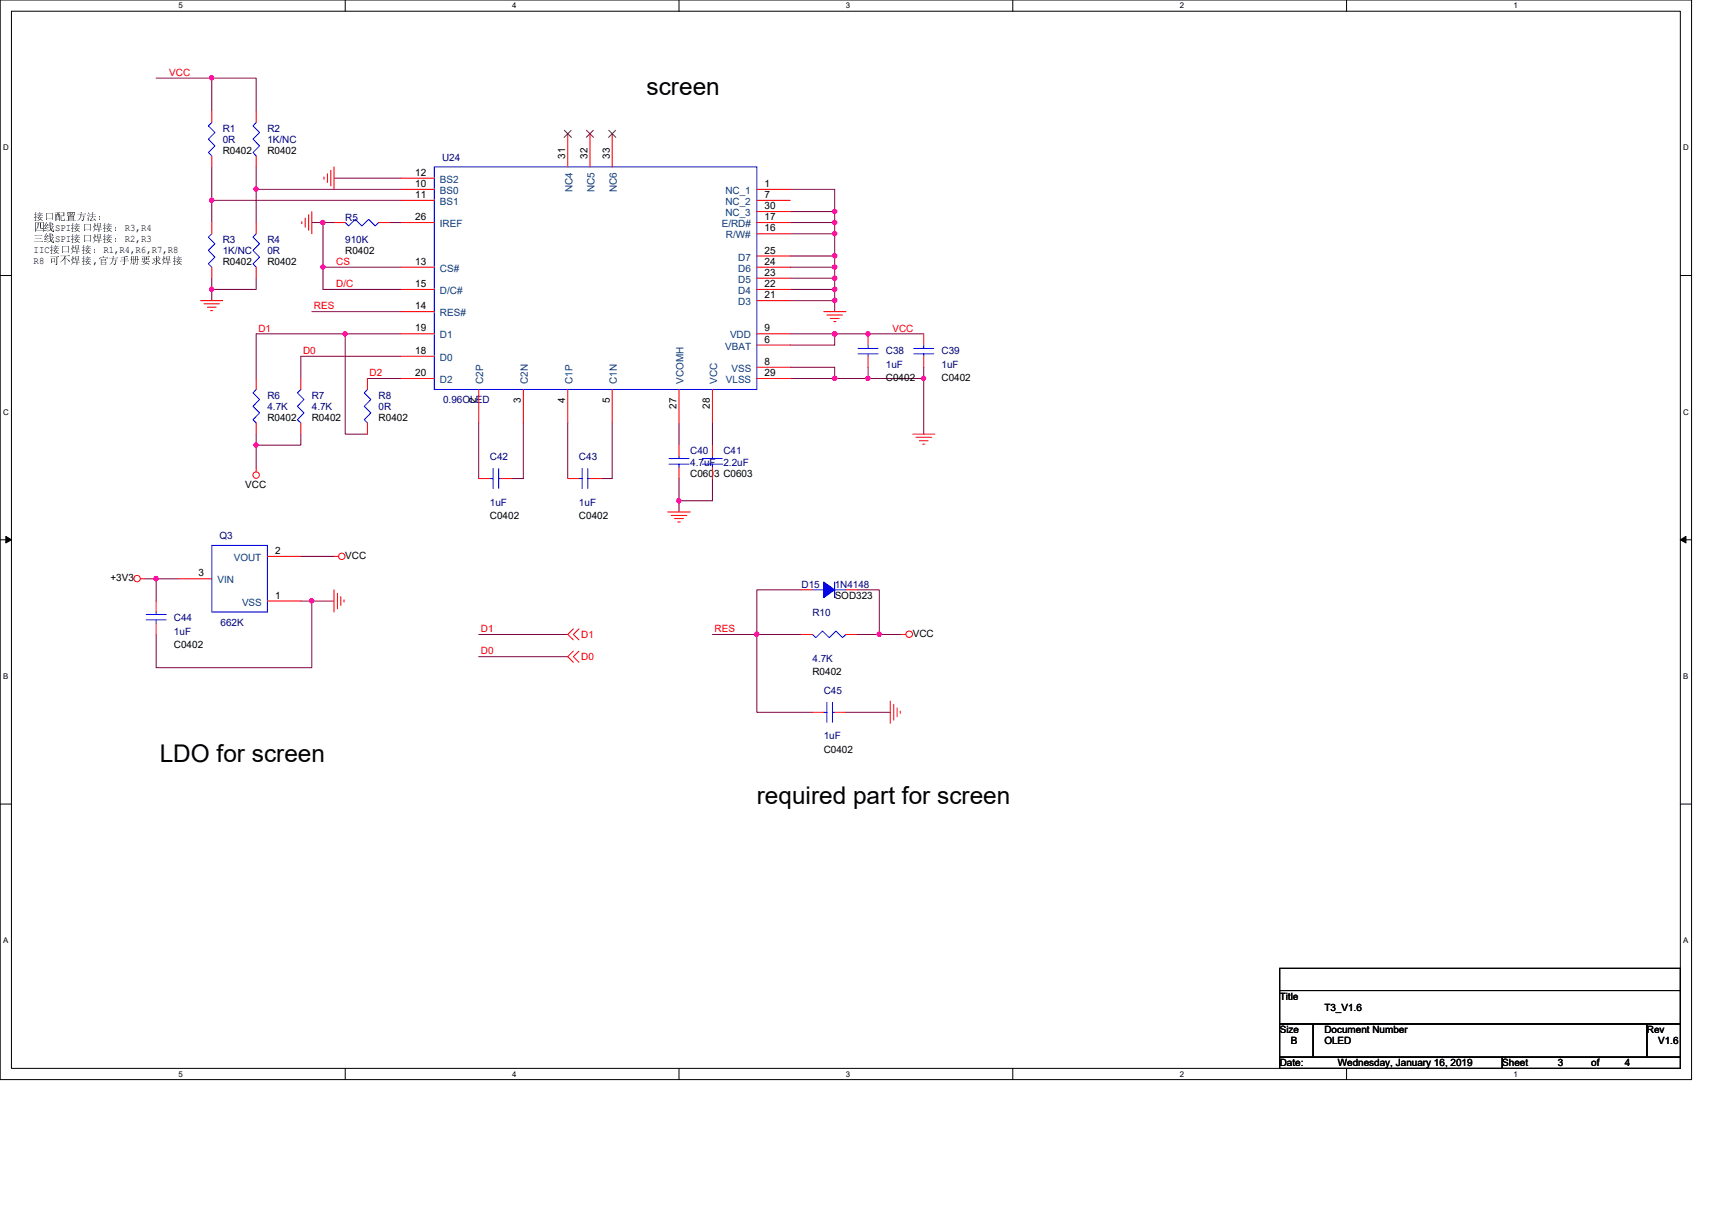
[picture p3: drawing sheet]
<svg xmlns="http://www.w3.org/2000/svg" width="297mm" height="210mm" viewBox="0 0 297 210" stroke-linecap="round" stroke-linejoin="round" font-family="sans-serif">
<path d="M0 0h293.5v187.3h-293.5zM2 1.9h289.5v183.4h-289.5z" fill="none" stroke="#000" stroke-width=".17"/>
<g fill="#fff">
<path d="M30.9 .2h.8v1.5h-.8z"/>
<path d="M30.9 185.5h.8v1.6h-.8z"/>
</g>
<path d="M59.9 0v1.9M59.9 185.3v2" fill="none" stroke="#000" stroke-width=".17"/>
<g fill="#fff">
<path d="M88.9 .2h.7v1.5h-.7z"/>
<path d="M88.9 185.5h.7v1.6h-.7z"/>
</g>
<path d="M117.8 0v1.9M117.8 185.3v2" fill="none" stroke="#000" stroke-width=".17"/>
<g fill="#fff">
<path d="M146.8 .2h.7v1.5h-.7z"/>
<path d="M146.8 185.5h.7v1.6h-.7z"/>
</g>
<path d="M175.7 0v1.9M175.7 185.3v2" fill="none" stroke="#000" stroke-width=".17"/>
<g fill="#fff">
<path d="M204.7 .2h.7v1.5h-.7z"/>
<path d="M204.7 185.5h.7v1.6h-.7z"/>
</g>
<path d="M233.6 0v1.9M233.6 185.3v2" fill="none" stroke="#000" stroke-width=".17"/>
<g fill="#fff">
<path d="M262.6 .2h.8v1.5h-.8z"/>
<path d="M262.6 185.5h.8v1.6h-.8z"/>
<path d="M.5 24.8h1v1.6h-1z"/>
<path d="M292.1 24.8h.9v1.6h-.9z"/>
<path d="M.5 70.7h1v1.5h-1z"/>
<path d="M292.1 70.7h.9v1.5h-.9z"/>
</g>
<path d="M0 47.8h2M291.5 47.8h2" fill="none" stroke="#000" stroke-width=".17"/>
<g fill="#fff">
<path d="M.5 116.5h.9v1.6h-.9z"/>
<path d="M292.1 116.5h.8v1.6h-.8z"/>
</g>
<path d="M0 93.6h2M1 93l1 .6-1 .6zM291.5 93.6l1-.6v1.2zM291.5 93.6h2" fill="none" stroke="#000" stroke-width=".17"/>
<path d="M1 93l1 .6-1 .6zM291.5 93.6l1-.6v1.2z" fill="#000"/>
<g fill="#fff">
<path d="M.5 162.4h.9v1.5h-.9z"/>
<path d="M292.1 162.4h.8v1.5h-.8z"/>
</g>
<path d="M0 139.5h2M291.5 139.5h2" fill="none" stroke="#000" stroke-width=".17"/>
<path d="M137.1 32.9h7.7v3.8M137.1 36.7h7.7M144.8 36.7v1.9" fill="none" stroke="#7f003f" stroke-width=".17"/>
<circle cx="144.8" cy="36.7" r=".37" fill="#f0f"/>
<circle cx="144.8" cy="36.7" r=".37" fill="none" stroke="#f0f" stroke-width=".17"/>
<path d="M137.1 38.6h7.7M137.1 40.6h7.7v3.8" fill="none" stroke="#7f003f" stroke-width=".17"/>
<circle cx="144.8" cy="40.5" r=".37" fill="#f0f"/>
<circle cx="144.8" cy="40.5" r=".37" fill="none" stroke="#f0f" stroke-width=".17"/>
<path d="M137.1 44.4h7.7v2" fill="none" stroke="#7f003f" stroke-width=".17"/>
<circle cx="144.8" cy="44.4" r=".37" fill="#f0f"/>
<circle cx="144.8" cy="44.4" r=".37" fill="none" stroke="#f0f" stroke-width=".17"/>
<path d="M137.1 46.4h7.7M137.1 48.3h7.7M144.8 52.2v1.9" fill="none" stroke="#7f003f" stroke-width=".17"/>
<circle cx="144.8" cy="48.3" r=".38" fill="#f0f"/>
<circle cx="144.8" cy="48.3" r=".38" fill="none" stroke="#f0f" stroke-width=".17"/>
<path d="M137.1 50.2h7.7" fill="none" stroke="#7f003f" stroke-width=".17"/>
<circle cx="144.8" cy="50.2" r=".37" fill="#f0f"/>
<circle cx="144.8" cy="50.2" r=".37" fill="none" stroke="#f0f" stroke-width=".17"/>
<path d="M137.1 52.2h7.7" fill="none" stroke="#7f003f" stroke-width=".17"/>
<circle cx="144.8" cy="52.1" r=".38" fill="#f0f"/>
<circle cx="144.8" cy="52.1" r=".38" fill="none" stroke="#f0f" stroke-width=".17"/>
<path d="M137.1 57.9h7.7M150.6 57.9h9.7" fill="none" stroke="#7f003f" stroke-width=".17"/>
<circle cx="150.6" cy="57.9" r=".38" fill="#f0f"/>
<circle cx="150.6" cy="57.9" r=".38" fill="none" stroke="#f0f" stroke-width=".17"/>
<path d="M144.8 57.9v2h-7.7" fill="none" stroke="#7f003f" stroke-width=".17"/>
<circle cx="144.8" cy="57.9" r=".38" fill="#f0f"/>
<circle cx="144.8" cy="57.9" r=".38" fill="none" stroke="#f0f" stroke-width=".17"/>
<path d="M137.1 65.7h7.7M160.3 65.7v9.6" fill="none" stroke="#7f003f" stroke-width=".17"/>
<circle cx="160.2" cy="65.6" r=".37" fill="#f0f"/>
<circle cx="160.2" cy="65.6" r=".37" fill="none" stroke="#f0f" stroke-width=".17"/>
<path d="M137.1 63.7h7.7v2M150.6 63.7v2h9.7" fill="none" stroke="#7f003f" stroke-width=".17"/>
<circle cx="150.6" cy="65.6" r=".37" fill="#f0f"/>
<circle cx="150.6" cy="65.6" r=".37" fill="none" stroke="#f0f" stroke-width=".17"/>
<path d="M117.8 73.4v3.8M123.6 73.4v3.8M117.8 83v3.9h5.8v-3.9" fill="none" stroke="#7f003f" stroke-width=".17"/>
<circle cx="117.8" cy="86.9" r=".38" fill="#f0f"/>
<circle cx="117.8" cy="86.9" r=".38" fill="none" stroke="#f0f" stroke-width=".17"/>
<path d="M144.8 38.6v2M83.1 73.4v9.6M90.8 73.4v9.6h-1.9M98.5 73.4v9.6M106.2 73.4v9.6h-1.9M117.8 86.9v1.9" fill="none" stroke="#7f003f" stroke-width=".17"/>
<circle cx="144.8" cy="38.6" r=".38" fill="#f0f"/>
<circle cx="144.8" cy="38.6" r=".38" fill="none" stroke="#f0f" stroke-width=".17"/>
<path d="M144.8 46.4v5.8" fill="none" stroke="#7f003f" stroke-width=".17"/>
<circle cx="144.8" cy="46.3" r=".37" fill="#f0f"/>
<circle cx="144.8" cy="46.3" r=".37" fill="none" stroke="#f0f" stroke-width=".17"/>
<path d="M144.8 65.7h5.8M160.3 63.7v2" fill="none" stroke="#7f003f" stroke-width=".17"/>
<circle cx="144.8" cy="65.6" r=".37" fill="#f0f"/>
<circle cx="144.8" cy="65.6" r=".37" fill="none" stroke="#f0f" stroke-width=".17"/>
<path d="M144.8 57.9h5.8" fill="none" stroke="#7f003f" stroke-width=".17"/>
<circle cx="144.8" cy="57.9" r=".38" fill="#f0f"/>
<circle cx="144.8" cy="57.9" r=".38" fill="none" stroke="#f0f" stroke-width=".17"/>
<path d="M36.7 34.8h32.9M44.4 32.9h25.2M54.1 38.6h1.9M58 30.9h11.6M67.6 38.6h2" fill="none" stroke="#7f003f" stroke-width=".17"/>
<circle cx="56" cy="38.6" r=".38" fill="#f0f"/>
<circle cx="56" cy="38.6" r=".38" fill="none" stroke="#f0f" stroke-width=".17"/>
<path d="M36.7 29v9.6M44.4 29v3.9" fill="none" stroke="#7f003f" stroke-width=".17"/>
<circle cx="36.7" cy="34.7" r=".37" fill="#f0f"/>
<circle cx="36.7" cy="34.7" r=".37" fill="none" stroke="#f0f" stroke-width=".17"/>
<path d="M44.4 32.9v5.7" fill="none" stroke="#7f003f" stroke-width=".17"/>
<circle cx="44.4" cy="32.8" r=".38" fill="#f0f"/>
<circle cx="44.4" cy="32.8" r=".38" fill="none" stroke="#f0f" stroke-width=".17"/>
<path d="M36.7 48.3v1.9" fill="none" stroke="#7f003f" stroke-width=".17"/>
<circle cx="36.7" cy="50.2" r=".37" fill="#f0f"/>
<circle cx="36.7" cy="50.2" r=".37" fill="none" stroke="#f0f" stroke-width=".17"/>
<path d="M36.7 19.3v-5.8h7.7v5.8M44.4 48.3v1.9h-7.7v2" fill="none" stroke="#7f003f" stroke-width=".17"/>
<circle cx="36.7" cy="13.5" r=".38" fill="#f0f"/>
<circle cx="36.7" cy="13.5" r=".38" fill="none" stroke="#f0f" stroke-width=".17"/>
<path d="M27.1 13.5h9.6M44.4 57.9v7.8M54.1 54.1h15.5M56 46.4h13.6M56 50.2h13.6M59.9 57.9h9.7M44.4 75.3v1.9h7.8v-1.9M69.6 61.8h-17.4v3.9" fill="none" stroke="#7f003f" stroke-width=".17"/>
<circle cx="44.4" cy="77.2" r=".38" fill="#f0f"/>
<circle cx="44.4" cy="77.2" r=".38" fill="none" stroke="#f0f" stroke-width=".17"/>
<path d="M59.9 57.9v17.4h3.9M44.4 77.2v3.9M63.8 65.7h5.8" fill="none" stroke="#7f003f" stroke-width=".17"/>
<circle cx="59.9" cy="57.9" r=".38" fill="#f0f"/>
<circle cx="59.9" cy="57.9" r=".38" fill="none" stroke="#f0f" stroke-width=".17"/>
<path d="M44.4 57.9h15.5M52.2 96.5h5.8M27.1 100.4h3.8M54.1 104.3h3.9" fill="none" stroke="#7f003f" stroke-width=".17"/>
<circle cx="27.1" cy="100.4" r=".38" fill="#f0f"/>
<circle cx="27.1" cy="100.4" r=".38" fill="none" stroke="#f0f" stroke-width=".17"/>
<path d="M25.1 100.4h2v3.9M54.1 104.3v11.5h-27v-5.7" fill="none" stroke="#7f003f" stroke-width=".17"/>
<circle cx="54.1" cy="104.2" r=".37" fill="#f0f"/>
<circle cx="54.1" cy="104.2" r=".37" fill="none" stroke="#f0f" stroke-width=".17"/>
<path d="M58 38.6h-2v11.6M52.2 104.3h1.9M83.1 110.1h15.4M83.1 113.9h15.4M131.3 110.1h7.8" fill="none" stroke="#7f003f" stroke-width=".17"/>
<circle cx="56" cy="46.3" r=".37" fill="#f0f"/>
<circle cx="56" cy="46.3" r=".37" fill="none" stroke="#f0f" stroke-width=".17"/>
<path d="M131.3 110.1v13.5h9.7M148.7 110.1h3.9" fill="none" stroke="#7f003f" stroke-width=".17"/>
<circle cx="131.3" cy="110" r=".38" fill="#f0f"/>
<circle cx="131.3" cy="110" r=".38" fill="none" stroke="#f0f" stroke-width=".17"/>
<path d="M123.6 110.1h7.7M148.7 102.3h3.9v7.8M146.8 123.6h7.7" fill="none" stroke="#7f003f" stroke-width=".17"/>
<circle cx="152.5" cy="110" r=".38" fill="#f0f"/>
<circle cx="152.5" cy="110" r=".38" fill="none" stroke="#f0f" stroke-width=".17"/>
<path d="M139.1 102.3h-7.8v7.8M152.6 110.1h3.8" fill="none" stroke="#7f003f" stroke-width=".17"/>
<g fill="none" stroke="#f00" stroke-width=".17">
<path d="M52.4 38.4v.4M53 37.8v1.6M53.5 37.3v2.7M54.1 36.7v3.9M56.2 30.7v.4M56.8 30.1v1.6M57.4 29.5v2.8M58 29v3.9M34.8 52.2h3.8M35.4 52.7h2.7M36 53.3h1.5M36.5 53.9h.4"/>
<path d="M142.9 54.1h3.9M143.5 54.7h2.7M144.1 55.2h1.5M144.6 55.8h.4M158.4 75.3h3.8M158.9 75.9h2.7M159.5 76.5h1.5M160.1 77h.4M44.4 81.1v.8M58 96.5h.8M115.9 88.8h3.9M116.5 89.4h2.7"/>
<path d="M117 90h1.6M117.6 90.6h.4M24.4 100.4h.7M58 102.3v3.9M58.5 102.9v2.7M59.1 103.5v1.5M59.7 104.1v.3M99.5 109.1l-1 1 1 .9M99.5 112.9l-1 1 1 1M100.5 109.1l-1 1 1 .9M100.5 112.9l-1 1 1 1M156.4 110.1h.8"/>
<path d="M154.5 121.6v3.9M155.1 122.2v2.7M155.7 122.8v1.5M156.2 123.4v.3"/>
<circle cx="44.4" cy="82.4" r=".56"/>
<circle cx="59.3" cy="96.5" r=".56"/>
<circle cx="23.8" cy="100.4" r=".56"/>
<circle cx="157.8" cy="110" r=".56"/>
</g>
<path d="M222 168h69.5v3.8h-69.5zM222 171.8h69.5v5.8h-69.5zM222 177.6h5.8v5.8h-5.8zM227.8 177.6h57.9v5.8h-57.9zM285.7 177.6h5.8v5.8h-5.8zM222 183.4h38.6v1.9h-38.6zM260.6 183.4h30.9v1.9h-30.9z" fill="none" stroke="#000" stroke-width=".17"/>
<path d="M141 102.3h1.9M144.8 101v2.7M144.8 102.3h2" fill="none" stroke="#00f" stroke-width=".17"/>
<path d="M142.9 101l1.9 1.3-1.9 1.4z" fill-rule="evenodd" fill="#00f"/>
<g fill="none" stroke="#00f" stroke-width=".17">
<path d="M36.7 21.3l-.6 .5 1.2 1.2-1.2 1.1 1.2 1.2-1.2 1.2 .6 .6M44.4 21.3l-.5 .5 1.1 1.2-1.1 1.1 1.1 1.2-1.1 1.2 .5 .6M59.9 38.6l.6 .6 1.1-1.1 1.2 1.1 1.2-1.1 1.1 1.1 .6-.6M75.3 29h56v38.6h-56zM36.7 40.6l-.6 .5 1.2 1.2-1.2 1.1 1.2 1.2-1.2 1.2 .6 .6M44.4 40.6l-.5 .5 1.1 1.2-1.1 1.1 1.1 1.2-1.1 1.2 .5 .6M150.6 59.9v.6M160.3 59.9v.6M44.4 67.6l-.5 .6 1.1 1.1-1.1 1.2 1.1 1.1-1.1 1.2 .5 .6M52.2 67.6l-.6 .6 1.1 1.1-1.1 1.2 1.1 1.1-1.1 1.2 .6 .6M63.8 67.6l-.6 .6 1.1 1.1-1.1 1.2 1.1 1.1-1.1 1.2 .6 .6M116.1 79.5h3.4"/>
<path d="M117.8 79.2v.3M121.9 79.5h3.4M123.6 79.2v.3M148.9 60.5h3.5M148.9 61.4h3.5M150.6 61.4v.4M158.5 60.5h3.5M158.5 61.4h3.5M160.3 61.4v.4M36.7 94.6h9.7v11.6h-9.7zM85 83h.6M85.6 81.3v3.5"/>
<path d="M86.5 83h.4M86.5 81.3v3.5M100.5 83h.5M101 81.3v3.5M102 81.3v3.5M102 83h.4M116.1 80.5h3.4M117.8 80.5v.6M121.9 80.5h3.4M123.6 80.5v.6M25.4 107.5h3.4M25.4 106.6h3.4"/>
<path d="M27.1 106.2v.4M27.1 107.5v.6M141 110.1l.6 .5 1.1-1.1 1.2 1.1 1.1-1.1 1.2 1.1 .6-.5M142.9 101l1.9 1.3-1.9 1.4zM142.9 123.6h.6M143.5 121.8v3.5M144.4 123.6h.4M144.4 121.8v3.5"/>
</g>
<g fill="none" stroke="#f00" stroke-width=".17">
<path d="M36.7 19.3v2M44.4 19.3v2M36.7 38.6v2M36.7 27.1v1.9M44.4 27.1v1.9M44.4 38.6v2M58 38.6h1.9M65.7 38.6h1.9M69.6 30.9h5.7M69.6 32.9h5.7M69.6 34.8h5.7M69.6 38.6h5.7"/>
<path d="M98.5 23.2v5.8M102.4 23.2v5.8M106.2 23.2v5.8M131.3 32.9h5.8M131.3 34.8h5.8M131.3 36.7h5.8M131.3 38.6h5.8M36.7 46.4v1.9M44.4 46.4v1.9M69.6 46.4h5.7M69.6 50.2h5.7M69.6 54.1h5.7"/>
<path d="M69.6 57.9h5.7M131.3 59.9h5.8M131.3 57.9h5.8M131.3 52.2h5.8M131.3 50.2h5.8M131.3 48.3h5.8M131.3 46.4h5.8M131.3 44.4h5.8M131.3 40.6h5.8M150.6 57.9v2M160.3 57.9v2M44.4 73.4v1.9"/>
<path d="M44.4 65.7v1.9M52.2 73.4v1.9M52.2 65.7v1.9M63.8 73.4v1.9M63.8 65.7v1.9M69.6 61.8h5.7M69.6 65.7h5.7M83.1 67.6v5.8M90.8 67.6v5.8M98.5 67.6v5.8M106.2 67.6v5.8M117.8 67.6v5.8"/>
<path d="M117.8 77.2v2M123.6 67.6v5.8M123.6 77.2v2M131.3 65.7h5.8M131.3 63.7h5.8M150.6 61.8v1.9M160.3 61.8v1.9M46.4 96.5h5.8M83.1 83h1.9M86.9 83h2M98.5 83h2M102.4 83h1.9"/>
<path d="M117.8 81.1v1.9M123.6 81.1v1.9M27.1 104.3v1.9M27.1 108.1v2M30.9 100.4h5.8M46.4 104.3h5.8M139.1 102.3h1.9M139.1 110.1h1.9M146.8 102.3h1.9M146.8 110.1h1.9M141 123.6h1.9M144.8 123.6h2"/>
</g>
<path d="M97.9 22.6l1.2 1.2M99.1 22.6l-1.2 1.2M101.8 22.6l1.2 1.2M103 22.6l-1.3 1.2M105.6 22.6l1.2 1.2M106.8 22.6l-1.2 1.2" fill="none" stroke="#7f3f00" stroke-width=".17"/>
<circle cx="144.8" cy="36.7" r=".37" fill="#f0f"/>
<circle cx="144.8" cy="36.7" r=".37" fill="none" stroke="#f0f" stroke-width=".17"/>
<circle cx="144.8" cy="40.5" r=".37" fill="#f0f"/>
<circle cx="144.8" cy="40.5" r=".37" fill="none" stroke="#f0f" stroke-width=".17"/>
<circle cx="144.8" cy="44.4" r=".37" fill="#f0f"/>
<circle cx="144.8" cy="44.4" r=".37" fill="none" stroke="#f0f" stroke-width=".17"/>
<circle cx="144.8" cy="48.3" r=".38" fill="#f0f"/>
<circle cx="144.8" cy="48.3" r=".38" fill="none" stroke="#f0f" stroke-width=".17"/>
<circle cx="144.8" cy="50.2" r=".37" fill="#f0f"/>
<circle cx="144.8" cy="50.2" r=".37" fill="none" stroke="#f0f" stroke-width=".17"/>
<circle cx="144.8" cy="52.1" r=".38" fill="#f0f"/>
<circle cx="144.8" cy="52.1" r=".38" fill="none" stroke="#f0f" stroke-width=".17"/>
<circle cx="150.6" cy="57.9" r=".38" fill="#f0f"/>
<circle cx="150.6" cy="57.9" r=".38" fill="none" stroke="#f0f" stroke-width=".17"/>
<circle cx="144.8" cy="57.9" r=".38" fill="#f0f"/>
<circle cx="144.8" cy="57.9" r=".38" fill="none" stroke="#f0f" stroke-width=".17"/>
<circle cx="160.2" cy="65.6" r=".37" fill="#f0f"/>
<circle cx="160.2" cy="65.6" r=".37" fill="none" stroke="#f0f" stroke-width=".17"/>
<circle cx="150.6" cy="65.6" r=".37" fill="#f0f"/>
<circle cx="150.6" cy="65.6" r=".37" fill="none" stroke="#f0f" stroke-width=".17"/>
<circle cx="117.8" cy="86.9" r=".38" fill="#f0f"/>
<circle cx="117.8" cy="86.9" r=".38" fill="none" stroke="#f0f" stroke-width=".17"/>
<circle cx="144.8" cy="38.6" r=".38" fill="#f0f"/>
<circle cx="144.8" cy="38.6" r=".38" fill="none" stroke="#f0f" stroke-width=".17"/>
<circle cx="144.8" cy="46.3" r=".37" fill="#f0f"/>
<circle cx="144.8" cy="46.3" r=".37" fill="none" stroke="#f0f" stroke-width=".17"/>
<circle cx="144.8" cy="65.6" r=".37" fill="#f0f"/>
<circle cx="144.8" cy="65.6" r=".37" fill="none" stroke="#f0f" stroke-width=".17"/>
<circle cx="144.8" cy="57.9" r=".38" fill="#f0f"/>
<circle cx="144.8" cy="57.9" r=".38" fill="none" stroke="#f0f" stroke-width=".17"/>
<circle cx="56" cy="38.6" r=".38" fill="#f0f"/>
<circle cx="56" cy="38.6" r=".38" fill="none" stroke="#f0f" stroke-width=".17"/>
<circle cx="36.7" cy="34.7" r=".37" fill="#f0f"/>
<circle cx="36.7" cy="34.7" r=".37" fill="none" stroke="#f0f" stroke-width=".17"/>
<circle cx="44.4" cy="32.8" r=".38" fill="#f0f"/>
<circle cx="44.4" cy="32.8" r=".38" fill="none" stroke="#f0f" stroke-width=".17"/>
<circle cx="36.7" cy="50.2" r=".37" fill="#f0f"/>
<circle cx="36.7" cy="50.2" r=".37" fill="none" stroke="#f0f" stroke-width=".17"/>
<circle cx="36.7" cy="13.5" r=".38" fill="#f0f"/>
<circle cx="36.7" cy="13.5" r=".38" fill="none" stroke="#f0f" stroke-width=".17"/>
<circle cx="44.4" cy="77.2" r=".38" fill="#f0f"/>
<circle cx="44.4" cy="77.2" r=".38" fill="none" stroke="#f0f" stroke-width=".17"/>
<circle cx="59.9" cy="57.9" r=".38" fill="#f0f"/>
<circle cx="59.9" cy="57.9" r=".38" fill="none" stroke="#f0f" stroke-width=".17"/>
<circle cx="27.1" cy="100.4" r=".38" fill="#f0f"/>
<circle cx="27.1" cy="100.4" r=".38" fill="none" stroke="#f0f" stroke-width=".17"/>
<circle cx="54.1" cy="104.2" r=".37" fill="#f0f"/>
<circle cx="54.1" cy="104.2" r=".37" fill="none" stroke="#f0f" stroke-width=".17"/>
<circle cx="56" cy="46.3" r=".37" fill="#f0f"/>
<circle cx="56" cy="46.3" r=".37" fill="none" stroke="#f0f" stroke-width=".17"/>
<circle cx="131.3" cy="110" r=".38" fill="#f0f"/>
<circle cx="131.3" cy="110" r=".38" fill="none" stroke="#f0f" stroke-width=".17"/>
<circle cx="152.5" cy="110" r=".38" fill="#f0f"/>
<circle cx="152.5" cy="110" r=".38" fill="none" stroke="#f0f" stroke-width=".17"/>
<g font-size="4.2">
<text x="112.2" y="16.4">screen</text>
<text x="27.7" y="132.2">LDO for screen</text>
<text x="131.3" y="139.4">required part for screen</text>
</g>
<g font-size="1.7" fill="#f00">
<text x="29.4" y="13.2">VCC</text>
<text x="58.3" y="46">CS</text>
<text x="54.5" y="53.7">RES</text>
<text x="58.3" y="49.8">D/C</text>
<text x="44.8" y="57.5">D1</text>
<text x="154.9" y="57.5">VCC</text>
<text x="52.6" y="61.4">D0</text>
<text x="64.1" y="65.3">D2</text>
<text x="83.4" y="109.7">D1</text>
<text x="83.4" y="113.5">D0</text>
<text x="100.8" y="110.7">D1</text>
<text x="124" y="109.7">RES</text>
<text x="100.8" y="114.6">D0</text>
</g>
<g font-size="1.7" fill="#00007f">
<text x="38.6" y="22.9">R1</text>
<text x="46.4" y="22.9">R2</text>
<text x="38.6" y="24.8">0R</text>
<text x="46.4" y="24.8">1K/NC</text>
<text x="76.7" y="27.9">U24</text>
<text x="59.9" y="38.3">R5</text>
<text x="38.6" y="42.2">R3</text>
<text x="38.6" y="44.1">1K/NC</text>
<text x="46.4" y="42.2">R4</text>
<text x="46.4" y="44.1">0R</text>
<text x="59.9" y="42.2">910K</text>
<text x="153.7" y="61.5">C38</text>
<text x="153.7" y="63.8">1uF</text>
<text x="163.4" y="61.5">C39</text>
<text x="163.4" y="63.8">1uF</text>
<text x="46.4" y="69.2">R6</text>
<text x="46.4" y="71.1">4.7K</text>
<text x="54.1" y="69.2">R7</text>
<text x="54.1" y="71.1">4.7K</text>
<text x="65.7" y="69.2">R8</text>
<text x="65.7" y="71.1">0R</text>
<text x="76.9" y="70">0.96OLED</text>
<text x="85" y="79.8">C42</text>
<text x="100.5" y="79.8">C43</text>
<text x="119.8" y="78.8">C40</text>
<text x="119.8" y="80.8">4.7uF</text>
<text x="125.5" y="78.8">C41</text>
<text x="125.5" y="80.8">2.2uF</text>
<text x="85" y="87.7">1uF</text>
<text x="100.5" y="87.7">1uF</text>
<text x="38.1" y="93.5">Q3</text>
<text x="30.2" y="107.8">C44</text>
<text x="139.1" y="102">D15</text>
<text x="141" y="106.8">R10</text>
<text x="144.8" y="102">1N4148</text>
<text x="30.2" y="110.1">1uF</text>
<text x="38.3" y="108.6">662K</text>
<text x="141" y="114.8">4.7K</text>
<text x="142.9" y="120.4">C45</text>
<text x="142.9" y="128.3">1uF</text>
</g>
<g font-size="1.7">
<text x="38.6" y="26.7">R0402</text>
<text x="46.4" y="26.7">R0402</text>
<text x="98.1" y="27.6" transform="rotate(-90 98.1 27.6)">31</text>
<text x="101.9" y="27.6" transform="rotate(-90 101.9 27.6)">32</text>
<text x="105.8" y="27.6" transform="rotate(-90 105.8 27.6)">33</text>
<text x="72" y="30.5">12</text>
<text x="72" y="32.4">10</text>
<text x="72" y="34.3">11</text>
<text x="132.7" y="32.4">1</text>
<text x="132.7" y="34.3">7</text>
<text x="5.8" y="38.1">接接接接接接：</text>
<text x="5.8" y="40">四四SPI接接接接：R3,R4</text>
<text x="5.8" y="42">三四SPI接接接接：R2,R3</text>
<text x="72" y="38.2">26</text>
<text x="132.7" y="38.2">17</text>
<text x="132.7" y="40.1">16</text>
<text x="132.7" y="36.3">30</text>
<text x="5.8" y="45.8">R8 可可接接,官接官官官官接接</text>
<text x="5.8" y="43.9">IIC接接接接：R1,R4,R6,R7,R8</text>
<text x="38.6" y="46">R0402</text>
<text x="46.4" y="46">R0402</text>
<text x="59.9" y="44.1">R0402</text>
<text x="72" y="45.9">13</text>
<text x="132.7" y="47.8">23</text>
<text x="132.7" y="45.9">24</text>
<text x="132.7" y="44">25</text>
<text x="72" y="49.8">15</text>
<text x="72" y="53.6">14</text>
<text x="132.7" y="51.7">21</text>
<text x="132.7" y="49.8">22</text>
<text x="72" y="57.5">19</text>
<text x="132.7" y="59.4">6</text>
<text x="132.7" y="57.5">9</text>
<text x="72" y="61.4">18</text>
<text x="72" y="65.2">20</text>
<text x="132.7" y="63.3">8</text>
<text x="132.7" y="65.2">29</text>
<text x="82.6" y="69.9" transform="rotate(-90 82.6 69.9)">2</text>
<text x="90.4" y="69.9" transform="rotate(-90 90.4 69.9)">3</text>
<text x="98.1" y="69.9" transform="rotate(-90 98.1 69.9)">4</text>
<text x="105.8" y="69.9" transform="rotate(-90 105.8 69.9)">5</text>
<text x="117.4" y="70.9" transform="rotate(-90 117.4 70.9)">27</text>
<text x="123.2" y="70.9" transform="rotate(-90 123.2 70.9)">28</text>
<text x="153.7" y="66.1">C0402</text>
<text x="163.4" y="66.1">C0402</text>
<text x="46.4" y="73.1">R0402</text>
<text x="54.1" y="73.1">R0402</text>
<text x="65.7" y="73.1">R0402</text>
<text x="119.8" y="82.7">C0603 C0603</text>
<text x="42.5" y="84.6">VCC</text>
<text x="85" y="90">C0402</text>
<text x="100.5" y="90">C0402</text>
<text x="19.2" y="100.8">+3V3</text>
<text x="34.4" y="100">3</text>
<text x="47.7" y="96.1">2</text>
<text x="59.9" y="97">VCC</text>
<text x="47.7" y="103.8">1</text>
<text x="144.8" y="103.9">SOD323</text>
<text x="30.2" y="112.4">C0402</text>
<text x="158.4" y="110.5">VCC</text>
<text x="141" y="117.1">R0402</text>
<text x="142.9" y="130.6">C0402</text>
<text x="222" y="173.4">Title</text>
<text x="222" y="179.2">Size</text>
<text x="229.8" y="179.2">Document Number</text>
<text x="229.8" y="175.3">T3_V1.6</text>
<text x="285.7" y="179.2">Rev</text>
<text x="222" y="185">Date:</text>
<text x="224" y="181.1">B</text>
<text x="229.8" y="181.1">OLED</text>
<text x="232.1" y="185">Wednesday, January 16, 2019</text>
<text x="260.6" y="185">Sheet</text>
<text x="270.3" y="185">3</text>
<text x="276.1" y="185">of</text>
<text x="281.9" y="185">4</text>
<text x="287.7" y="181.1">V1.6</text>
</g>
<g font-size="1.7" fill="#003f7f">
<text x="76.3" y="31.7">BS2</text>
<text x="76.3" y="33.7">BS0</text>
<text x="76.3" y="35.6">BS1</text>
<text x="99.3" y="33.4" transform="rotate(-90 99.3 33.4)">NC4</text>
<text x="103.2" y="33.4" transform="rotate(-90 103.2 33.4)">NC5</text>
<text x="107" y="33.4" transform="rotate(-90 107 33.4)">NC6</text>
<text x="125.9" y="33.7">NC_1</text>
<text x="125.9" y="35.6">NC_2</text>
<text x="76.3" y="39.4">IREF</text>
<text x="125.2" y="39.4">E/RD#</text>
<text x="125.9" y="37.5">NC_3</text>
<text x="125.9" y="41.4">R/W#</text>
<text x="76.3" y="47.2">CS#</text>
<text x="128.1" y="47.2">D6</text>
<text x="128.1" y="45.2">D7</text>
<text x="76.3" y="51">D/C#</text>
<text x="128.1" y="53">D3</text>
<text x="128.1" y="51">D4</text>
<text x="128.1" y="49.1">D5</text>
<text x="76.3" y="54.9">RES#</text>
<text x="76.3" y="58.7">D1</text>
<text x="126.7" y="58.7">VDD</text>
<text x="76.3" y="62.6">D0</text>
<text x="125.8" y="60.7">VBAT</text>
<text x="126.9" y="64.5">VSS</text>
<text x="76.3" y="66.5">D2</text>
<text x="83.9" y="66.6" transform="rotate(-90 83.9 66.6)">C2P</text>
<text x="91.6" y="66.6" transform="rotate(-90 91.6 66.6)">C2N</text>
<text x="99.3" y="66.6" transform="rotate(-90 99.3 66.6)">C1P</text>
<text x="107" y="66.6" transform="rotate(-90 107 66.6)">C1N</text>
<text x="118.6" y="66.6" transform="rotate(-90 118.6 66.6)">VCOMH</text>
<text x="124.4" y="66.6" transform="rotate(-90 124.4 66.6)">VCC</text>
<text x="125.9" y="66.5">VLSS</text>
<text x="37.7" y="101.2">VIN</text>
<text x="40.6" y="97.3">VOUT</text>
<text x="42" y="105.1">VSS</text>
</g>
<g font-size="1.4">
<text x="30.9" y="1.4">5</text>
<text x="88.9" y="1.4">4</text>
<text x="146.8" y="1.4">3</text>
<text x="204.7" y="1.4">2</text>
<text x="262.6" y="1.4">1</text>
<text x=".5" y="26.1">D</text>
<text x="292.1" y="26.1">D</text>
<text x=".5" y="71.9">C</text>
<text x="292.1" y="71.9">C</text>
<text x=".5" y="117.8">B</text>
<text x="292.1" y="117.8">B</text>
<text x=".5" y="163.6">A</text>
<text x="292.1" y="163.6">A</text>
<text x="30.9" y="186.8">5</text>
<text x="88.9" y="186.8">4</text>
<text x="146.8" y="186.8">3</text>
<text x="204.7" y="186.8">2</text>
<text x="262.6" y="186.8">1</text>
</g>
</svg>
